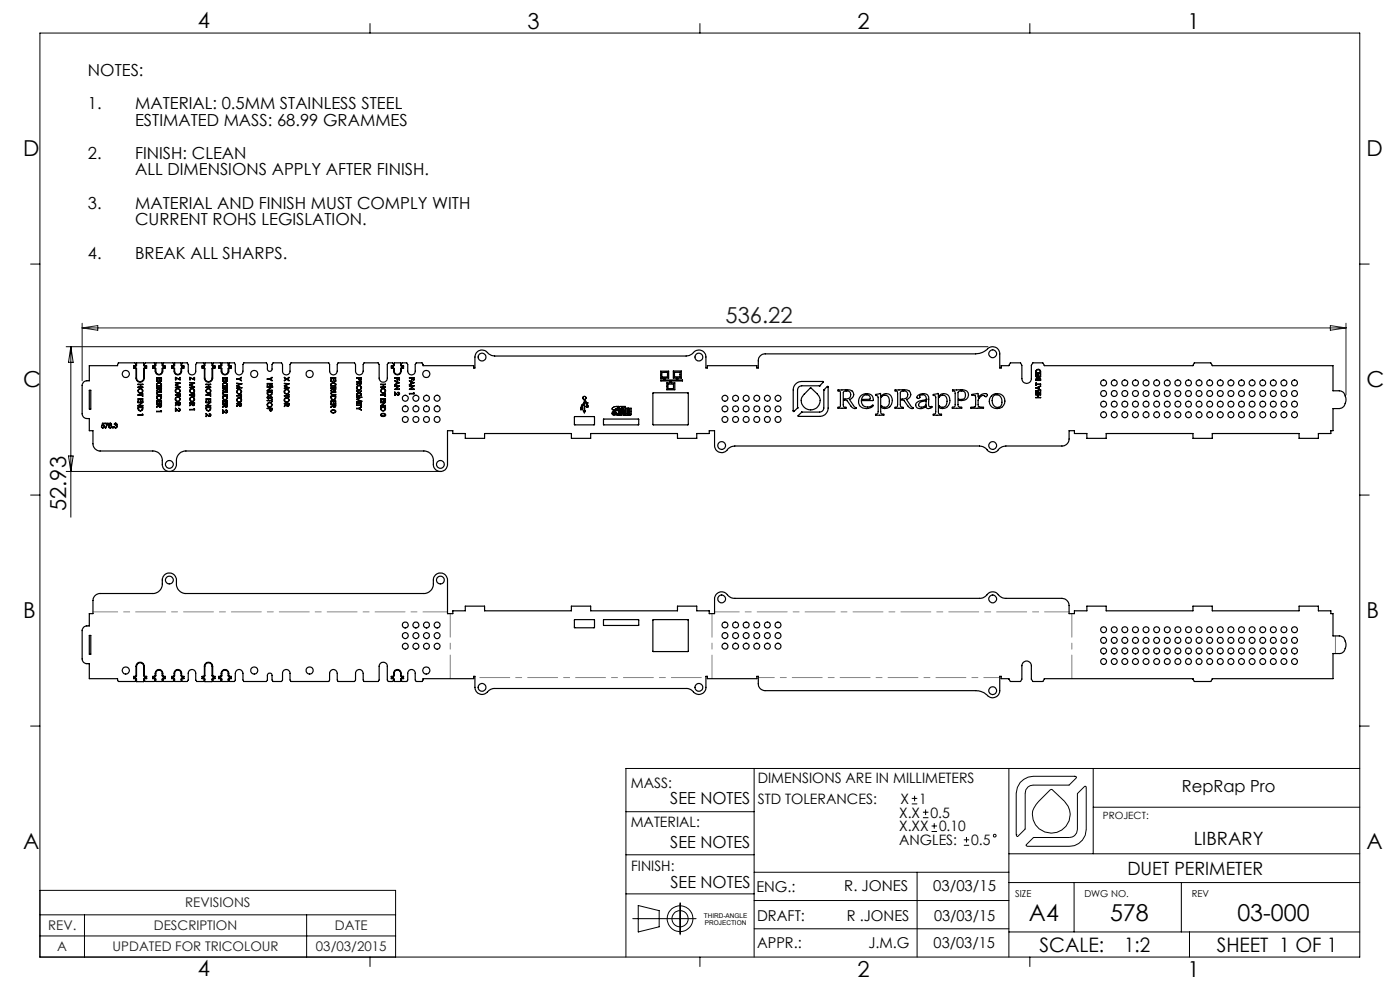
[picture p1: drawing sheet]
<svg xmlns="http://www.w3.org/2000/svg" width="297mm" height="210mm" viewBox="0 0 297 210" stroke-linecap="round" stroke-linejoin="round" font-family="sans-serif">
<g fill="none" stroke="#000" stroke-width=".21">
<path d="M8.5 7h280v196h-280zM78.5 5v2M148.5 5v2M218.5 5v2M6.5 56h2M288.5 56h2M14 73.5h195.6M15 73.5v36.2M15 73.5l.5 3.4h-1zM14.5 96.7h1l-.5 3.3zM6.5 105h2M14 100h79.6"/>
<path d="M288.5 105h2M6.5 154h2M288.5 154h2M132.8 172.2h27.2M160 163v40M193.4 170.5h1.2M193.4 169.4h1.2M194 168.8v1.2M195.8 173.5h1.2M195.8 172.3h1.2M196.4 171.7v1.2M197.6 176.4h1.2"/>
<path d="M197.6 175.2h1.2M198.2 174.6v1.2M204.5 179.3h1.1M204.5 178.1h1.1M205 177.5v1.2M214 163v40M215.6 177h.1M217.7 179.2l1.6-1.5h7.6a1.67 1.67 0 0 0 1.7-1.7v-7.6l1.5-1.6h.2l.1 .2v9a3.6 3.6 0 0 1-3.5 3.5h-8.9l-.3-.1zM220.3 170l2.7-2.5 2.8 2.5a4 4 0 0 1-1.9 6.6 4 4 0 0 1-4.5-5.2zM220.4 170h-.1M227.9 164.7h-8.7a3.7 3.7 0 0 0-3.6 3.6v8.7M227.9 164.7h.4v.3l-1.5 1.5h-7.6a1.67 1.67 0 0 0-1.7 1.8v7.5l-1.6 1.6h-.2l-.1-.4"/>
<path d="M227.9 164.7h.1M231.9 171.2h56.6M231.9 163v18.1M288.5 163h-155.7v40M8.5 188.9h75.4v14.1M8.5 194.1h75.4M8.5 198.5h75.4M17.9 194.1v8.9M65.1 194.1v8.9M132.8 189.6h27.2M132.8 181.3h27.2M134.2 194.9h13.5"/>
<path d="M135.4 192.1l4.4 1.1v3.4l-4.4 1.1zM144.3 191.5v6.8M160 185h54M160 191h54M160 197h54M194.6 185v18M214 197.7h74.5M214 181.1h74.5M214 187.2h74.5M227.9 187.2v10.5M250.6 187.2v10.5M252.3 197.7v5.3"/>
<path d="M78.5 203v2M148.5 203v2M218.5 203v2"/>
<circle cx="211" cy="177.3" r=".3"/>
<circle cx="144.3" cy="194.9" r="1.72"/>
<circle cx="144.3" cy="194.9" r="2.73"/>
</g>
<path d="M17.4 68.6v12.2M17.4 69.6h268.1M17.4 69.6l3.3-.5v1zM282.2 69.1l3.3 .5-3.3 .5zM285.5 68.6v15.2" fill="none" stroke="#191924" stroke-width=".21"/>
<path d="M283.3 134.9v3.7" fill="none" stroke="#808080" stroke-width=".21" stroke-dasharray="6.3 1.3 1.3 1.3"/>
<path d="M95.5 130.2v13.8M151 130.2v13.8M227.4 130.2v13.8" fill="none" stroke="#808080" stroke-width=".21" stroke-dasharray="6.3 1.3 1.3 1.3" stroke-dashoffset="1.4"/>
<path d="M212.1 143.7h-51.2" fill="none" stroke="#808080" stroke-width=".21" stroke-dasharray="6.3 1.3 1.3 1.3" stroke-dashoffset="3"/>
<path d="M19.7 129.8h75.2M151.6 129.8h75.2" fill="none" stroke="#808080" stroke-width=".21" stroke-dasharray="6.3 1.3 1.3 1.3" stroke-dashoffset="1.1"/>
<path d="M149.8 143.7h-49" fill="none" stroke="#808080" stroke-width=".21" stroke-dasharray="6.3 1.3 1.3 1.3" stroke-dashoffset="-1"/>
<g fill="none" stroke="#000" stroke-width=".25">
<path d="M18.9 77.6h6l.2-.6h3.5l.3 .5-.5 .1v.1h.3l.3-.1v-.6h1.5v.6l.6 .1v-.1l-.5-.1 .2-.5h1.9l.2 .5-.5 .1v.1h.4l.2-.1 .1-.6h1.3v.6l.6 .1v-.1l-.5-.1 .2-.5h2l.2 .5-.5 .1v.1h.4l.2-.1v-.6h1.4v.6l.6 .1v-.1l-.5-.1 .2-.5h1l.2 .3v1.4a.79 .79 0 0 0 .8 .8 .79 .79 0 0 0 .8-.8v-1.4l.2-.3h1.4l.3 .5-.5 .1v.1l.6-.1v-.6h1.5v.6l.3 .1h.3v-.1l-.5-.1 .2-.5h1.4l.2 .5-.5 .1v.1l.6-.1 .1-.6h1.3v.6l.3 .1h.3v-.1l-.5-.1 .2-.5h1l.2 .3 .1 1.5a.8 .8 0 0 0 .8 .7 .8 .8 0 0 0 .7-.8v-1.4l.2-.3h4.8l.2 .3 .1 1.3a.47 .47 0 0 0 .6 .2 .47 .47 0 0 0 .3-.5v-1l.2-.3h1.8l.2 .3v1.5a.8 .8 0 0 0 .9 .7 .8 .8 0 0 0 .7-.8v-1.4l.2-.3h8l.2 .3 .1 1.5a.8 .8 0 0 0 .8 .7 .8 .8 0 0 0 .7-.8v-1.4l.2-.3h3.5l.2 .3v1.5a.82 .82 0 0 0 .9 .7 .82 .82 0 0 0 .7-.8v-1.4l.2-.3h3l.2 .3v3.1a.87 .87 0 0 0 1 .7 .87 .87 0 0 0 .8-.9v-2.9l.2-.3h.9l.2 .5-.5 .1v.1l.6-.1v-.6h1.4v.6l.3 .1h.3v-.1l-.5-.1 .2-.5h1l.2 .3v1.4a.79 .79 0 0 0 .8 .8 .79 .79 0 0 0 .8-.8v-1.4l.2-.3h1.2l.2 .6h10.8v.5h.3v-2.5a1.55 1.55 0 0 1 1.3-1.4 1.55 1.55 0 0 1 1.6 .9l1.3 .4h40.8a2.82 2.82 0 0 0 1.7-1 1.47 1.47 0 0 1 2.3 1.2v2.4h.3v-.5h10.4v.5h.4v-1.7a1.45 1.45 0 0 1 1.4-1.3l45-.1a4.8 4.8 0 0 0 2.7-1.3 1.48 1.48 0 0 1 2.1 1.4v3h.3v-.5h1.6l.3-.6h2.2l.3 .5v3a.99 .99 0 0 0 1.1 .8 .99 .99 0 0 0 .9-1v-2.8l.3-.5h2.1l.3 .6h31.6l.3-.6h3.5l.3 .6h25.6v5.3h1.3a1.87 1.87 0 0 1 1.3 2.7 1.29 1.29 0 0 1-1.3 1.1h-1.3v4.7h-.5v.6h-2.6v1h-4.1v-1h-18.4v1h-4.1v-1h-18.4v1h-4.1v-1h-2.7v-.6h-1.1v1.7a1.5 1.5 0 0 1-1.5 1.5h-11.9l-.8 .2-.5 .3a1.63 1.63 0 0 1-1.5 .9 1.63 1.63 0 0 1-1.5-.9l-.7-.4-.6-.1h-51.9l-.8 .2-.7 .4a1.51 1.51 0 0 1-1.7 .7 1.51 1.51 0 0 1-1.1-1.4v-3.1h-1.1v.6h-2.7v1h-4.1v-1h-18.4v1h-4.1v-1h-18.4v1h-4.1v-1h-2.6v-.6h-1.2v7.3a1.51 1.51 0 0 1-1.5 1.3 1.51 1.51 0 0 1-1.5-1.5v-1a1.99 1.99 0 0 0-2-1.8h-50.7a2.07 2.07 0 0 0-1.8 2v1a1.51 1.51 0 0 1-1.6 1.3 1.51 1.51 0 0 1-1.4-1.5v-1a1.99 1.99 0 0 0-2-1.8l-11.7-.1a1.59 1.59 0 0 1-1-1.5v-2.7h-.8v-2.6l-1-.2-.5-.7v-6.3l.5-.7 1-.1zM28.4 78l.6 .1v2.1a.76 .76 0 0 0 .7 .8 .76 .76 0 0 0 .8-.8v-2l.2-.2h.4l-.5 .2v2a.88 .88 0 0 1-.9 .9 .88 .88 0 0 1-.8-.9v-2zM32.4 78l.6 .1 .1 .6a.67 .67 0 0 0 .6 .7 .67 .67 0 0 0 .7-.7v-.6l.6-.1-.5 .2v.5a.81 .81 0 0 1-.8 .8 .81 .81 0 0 1-.8-.8v-.5zM36.4 78l.6 .1v.6a.69 .69 0 0 0 .7 .7 .69 .69 0 0 0 .7-.7v-.6l.6-.1-.4 .1-.1 .6a.79 .79 0 0 1-.8 .8 .79 .79 0 0 1-.8-.8v-.6zM42.9 78l.6 .1v2.1a.76 .76 0 0 0 .7 .8 .76 .76 0 0 0 .8-.8v-2l.2-.2h.4l-.5 .2v2a.88 .88 0 0 1-.9 .9 .88 .88 0 0 1-.8-.9v-2zM46.4 78l.6 .1 .1 .6a.67 .67 0 0 0 .6 .7 .67 .67 0 0 0 .7-.7v-.6l.6-.1-.5 .2v.5a.81 .81 0 0 1-.8 .8 .81 .81 0 0 1-.8-.8v-.5zM83 78l.6 .1v.6a.67 .67 0 0 0 .7 .7 .67 .67 0 0 0 .7-.7v-.6l.6-.1-.5 .2v.5a.79 .79 0 0 1-.8 .8 .79 .79 0 0 1-.8-.8v-.6zM140.2 78.7h1.7v1.5h-.8v.4h2.4v-.4h-.7v-1.5h1.7v1.5h-.7v.4h1v.2h-2.3v.4h.7v1.5h-1.7v-1.5h.7v-.4h-2v-.2h.6v-.4h-.6zM140.4 79h1.2v1h-1.2zM143.1 79h1.2v.9h-1.2zM219.7 79.3l.2 .5h.3v-.5l.1 .5h.4l.1-.5v.6h-1.1zM219.9 78.6a.45 .45 0 0 1 .6-.1 .45 .45 0 0 1 .2 .6h-.8z"/>
<path d="M220 78.4a.58 .58 0 0 1 .7 .1 .58 .58 0 0 1 .1 .7h-1.1l.1-.6zM18.9 82.8h.4v4h-.4zM21.7 89.8h.4l-.3 .1-.1 .2a.33 .33 0 0 1 .5 .2 .33 .33 0 0 1-.3 .5 .33 .33 0 0 1-.4-.3 .27 .27 0 0 0 .4 .2 .27 .27 0 0 0 .1-.3 .27 .27 0 0 0-.4-.1zM22.3 89.8h.6l-.5 1h-.1l.5-.9zM23.1 89.9a.31 .31 0 0 1 .5-.1 .31 .31 0 0 1 0 .5 .31 .31 0 0 1 0 .4 .31 .31 0 0 1-.5-.1 .31 .31 0 0 1 .1-.4zM24.3 89.9a.31 .31 0 0 1 .4-.1 .31 .31 0 0 1 .1 .5 .32 .32 0 0 1-.1 .5 .32 .32 0 0 1-.5-.3 .26 .26 0 0 0 .4 .2 .26 .26 0 0 0 0-.4l-.1-.1 .2-.1a.2 .2 0 0 0-.1-.3 .2 .2 0 0 0-.3 .2zM29.3 86.4h1a.57 .57 0 0 1-.5 .8 .57 .57 0 0 1-.5-.8zM29.3 81.5h1l-.4 .1v.5l.4 .1h-1l.5-.1v-.5zM29.3 83.7h.9l.1-.2v.6l-.1-.3zM29.3 84.6h1v.6l-.1-.5h-.3v.5l-.1-.5h-.4l-.1 .5zM29.3 85.3h1l-.8 .7 .8 .1h-1l.8-.7zM29.3 88h.9v-.2l.1 .3z"/>
<path d="M29.4 86.5h.8a.45 .45 0 0 1-.4 .6 .45 .45 0 0 1-.4-.6zM33.2 82.3h1.1a.41 .41 0 0 1 0 .4 .41 .41 0 0 1-.4 .2l-.2-.4-.5 .4 .5-.5zM33.2 84h1.1a.57 .57 0 0 1-.6 .8 .57 .57 0 0 1-.5-.8zM33.2 85.8h1.1a.38 .38 0 0 1 0 .4 .38 .38 0 0 1-.4 .2l-.2-.3-.5 .3 .5-.4zM33.2 80.1h1.1v.6l-.2-.5h-.3v.5l-.1-.5h-.4l-.1 .5zM33.2 81.8h.9l.2-.2v.5l-.2-.2zM33.2 85h1.1v.6l-.2-.5h-.3v.5l-.1-.5h-.4l-.1 .5zM33.2 87.2h.9v-.1l.2 .2zM33.2 80.8l.6 .3 .5-.3-.5 .4 .5 .3-.5-.3-.6 .3 .5-.3zM33.3 83.2l1-.1-.6 .1a.24 .24 0 0 0-.4 .2 .25 .25 0 0 0 .4 .3h.6l-.6 .1a.35 .35 0 0 1-.4-.2 .35 .35 0 0 1 0-.4zM33.3 84.1h.8a.46 .46 0 0 1-.4 .7 .46 .46 0 0 1-.4-.7zM33.8 82.4h.3l-.1 .4z"/>
<path d="M33.8 85.9h.3l-.1 .4-.2-.1zM37.2 85.4h1a.41 .41 0 0 1-.3 .6l-.2-.3-.5 .4 .5-.5zM37.2 86.6l.4 .4a.26 .26 0 0 0 .3 .1 .26 .26 0 0 0 .2-.3l-.2-.1a.32 .32 0 0 1 .3 .3 .32 .32 0 0 1-.3 .3 .32 .32 0 0 1-.3-.3l-.3-.2-.1 .4zM37.2 80l.9 .5 .1-.4v.5l-.9-.4-.1 .4zM37.2 83.7h.9l.1-.2v.6l-.1-.3zM37.2 81.7h.1M37.2 81.7l.7 .3-.7 .2 1-.1M37.8 85.5h.3l-.1 .5-.2-.1zM38.2 81.2l-1-.1 .7 .2-.7 .4M38.2 81.2v.1M38.2 82.1h.1M38.2 81.3l-.8 .4 .8 .4"/>
<path d="M40.3 85.4h1a.41 .41 0 0 1 0 .4 .41 .41 0 0 1-.4 .2l-.2-.3-.4 .4 .4-.5zM40.3 80l.9 .5 .1-.4v.5l-.9-.4-.1 .4zM40.3 83.7h.9l.1-.2v.6l-.1-.3zM40.3 86.8h.9v-.1l.1 .3zM40.3 81.7h.1M40.3 81.7l.7 .3-.7 .2 1-.1M40.8 85.5h.4l-.2 .5-.2-.2zM41.3 81.2l-1-.1 .7 .2-.7 .4M41.3 81.2v.1M41.3 82.1h.1M41.3 81.3l-.9 .4 .9 .4M43.7 86.4h1a.54 .54 0 0 1-.3 .7 .54 .54 0 0 1-.7-.4z"/>
<path d="M43.7 87.7l.4 .4a.27 .27 0 0 0 .5 .1 .27 .27 0 0 0-.2-.5 .32 .32 0 0 1 .3 .5 .32 .32 0 0 1-.6 0l-.3-.3-.1 .5zM43.7 81.5h1l-.4 .1v.5l.4 .1h-1l.5-.1v-.5zM43.7 84.6h1v.6l-.1-.5h-.3v.5l-.1-.5h-.4l-.1 .5zM43.7 83.7h.9l.1-.2v.6l-.1-.3zM43.7 85.3h1l-.8 .7 .8 .1h-1l.8-.7zM43.8 86.5h.8a.45 .45 0 0 1-.4 .6 .45 .45 0 0 1-.4-.6zM47.2 86.9l.5 .4a.27 .27 0 0 0 .4 .1 .27 .27 0 0 0-.2-.4 .32 .32 0 0 1 .3 .4 .32 .32 0 0 1-.5 .1l-.4-.4-.1 .5zM47.2 82.3h1a.39 .39 0 0 1 .1 .4 .39 .39 0 0 1-.4 .2l-.2-.4-.5 .4 .5-.5zM47.2 84h1a.54 .54 0 0 1-.3 .8 .54 .54 0 0 1-.7-.5zM47.2 85.8h1v.2a.28 .28 0 0 1-.2 .4 .28 .28 0 0 1-.3-.3l-.5 .3 .5-.4zM47.2 85h1v.6l-.1-.5h-.3v.5l-.1-.5h-.4l-.1 .5zM47.2 81.8h.9l.1-.2v.5l-.1-.2z"/>
<path d="M47.2 80.1h1v.6l-.1-.5h-.3v.5l-.1-.5h-.4l-.1 .5zM47.2 80.8l.5 .3 .5-.3-.4 .4 .4 .3-.5-.3-.5 .3 .5-.3zM47.3 83.2l.9-.1-.6 .1a.24 .24 0 0 0-.3 .2 .24 .24 0 0 0 .3 .3l.6 .1-.8-.1-.2-.2zM47.3 84.1h.8a.45 .45 0 0 1-.4 .7 .45 .45 0 0 1-.4-.7zM47.8 85.9h.3l-.1 .4h-.2zM47.8 82.4h.3l-.1 .4h-.2zM50.2 85.6h1a.39 .39 0 0 1 .1 .4 .39 .39 0 0 1-.4 .2l-.2-.3-.5 .3 .5-.4zM50.2 83.9h.9l.1-.2v.5l-.1-.2zM50.2 80.4h.5l.5-.4-.4 .4 .4 .4zM50.8 85.7h.3l-.1 .4h-.2zM51.2 82.3h.1M51.2 81.4h.1"/>
<path d="M51.2 81.4l-1-.1 .7 .2-.7 .3 .7 .4-.7 .2 1-.1M51.2 81.4l-.8 .4 .8 .5M56.7 83.1h1a.57 .57 0 0 1-.5 .8 .57 .57 0 0 1-.5-.8zM56.7 86.6h1a.36 .36 0 0 1 0 .4 .36 .36 0 0 1-.4 .1l-.1-.4zM56.7 81.3h1v.6l-.1-.5h-.3v.5l-.1-.5h-.4l-.1 .5zM56.7 84.9h.9l.1-.2v.5l-.1-.2zM56.7 80.4h.5l.5-.4-.4 .4 .4 .4zM56.7 82.8v.1M56.8 84.1h.1a.19 .19 0 0 0-.1 .3 .19 .19 0 0 0 .2 .1 .39 .39 0 0 1 .3-.3 .39 .39 0 0 1 .4 .1l-.2 .3 .1-.3-.2-.1a.33 .33 0 0 1-.4 .4 .33 .33 0 0 1-.2-.5zM56.8 83.2h.8a.45 .45 0 0 1-.4 .6 .45 .45 0 0 1-.4-.6zM57.3 86.7h.3v.3a.19 .19 0 0 1-.2 .1 .19 .19 0 0 1-.1-.3zM57.7 82.1h.1"/>
<path d="M57.7 82.1h-1l.8 .1-.8 .6M57.7 82.1l-.8 .7 .8 .1h-1M60.3 85.6h1a.4 .4 0 0 1 0 .4 .4 .4 0 0 1-.4 .2l-.1-.3-.5 .3 .5-.4zM60.3 83.9h.9l.1-.2v.5l-.1-.2zM60.3 80l.5 .4 .5-.4-.4 .4 .4 .4-.5-.3-.5 .3 .4-.4zM60.3 81.3l1 .1-.8 .5 .8 .4-1 .1 .7-.2-.7-.3 .7-.4zM60.9 85.7h.3l-.1 .4-.2-.1zM70.2 82.3h1a.41 .41 0 0 1 0 .4 .41 .41 0 0 1-.4 .2l-.1-.4-.5 .4 .5-.5zM70.2 84h1a.57 .57 0 0 1-.5 .8 .57 .57 0 0 1-.5-.8zM70.2 85.8h1a.38 .38 0 0 1 0 .4 .38 .38 0 0 1-.4 .2l-.1-.3-.5 .3 .5-.4zM70.2 85h1v.6l-.1-.5h-.3v.5l-.1-.5h-.4l-.1 .5zM70.2 81.8h.9l.1-.2v.5l-.1-.2z"/>
<path d="M70.2 80.1h1v.6l-.1-.5h-.3v.5l-.1-.5h-.4l-.1 .5zM70.2 80.8l.5 .3 .5-.3-.4 .4 .4 .3-.5-.3-.5 .3 .4-.3zM70.2 83.2l1-.1-.6 .1a.25 .25 0 0 0-.3 .2 .25 .25 0 0 0 .3 .3l.6 .1-.8-.1-.2-.1zM70.3 87a.5 .5 0 0 1 .6-.1 .5 .5 0 0 1 .3 .5 .48 .48 0 0 1-.7 .3 .48 .48 0 0 1-.2-.7zM70.3 84.1h.8a.46 .46 0 0 1-.4 .7 .46 .46 0 0 1-.4-.7zM70.4 87.1a.36 .36 0 0 1 .5-.1 .36 .36 0 0 1 .2 .4l-.1 .1a.36 .36 0 0 1-.5 0 .36 .36 0 0 1-.1-.4zM70.8 85.9h.3l-.1 .4-.2-.1zM70.8 82.4h.3l-.2 .4zM75.7 84.7h.1M75.7 81h1a.35 .35 0 0 1 0 .4 .35 .35 0 0 1-.5 0l-.1-.2-.4 .4 .4-.5zM75.7 80.1h1v.2a.32 .32 0 0 1-.4 .4 .32 .32 0 0 1-.2-.5zM75.7 83.8l1 .1z"/>
<path d="M75.7 85.5h1zM75.7 85.9h.9l.1-.2v.5l-.1-.2zM75.7 82.9l.5 .3 .5-.3-.5 .4 .5 .3-.5-.2-.5 .3 .4-.4zM75.7 84.7l.7 .3-.7 .3 1-.2M75.7 86.6h.4l.6-.3-.5 .3 .5 .4zM76.2 80.2h.4l-.1 .4h-.3zM76.2 81h.4l-.2 .5-.2-.1zM76.7 85.1h.1M76.7 84.3h.1M76.7 84.3l-1-.2 .7 .2-.7 .4M76.7 84.3l-.9 .4 .9 .4M80.8 86.4h1a.53 .53 0 0 1-.3 .7 .53 .53 0 0 1-.7-.4z"/>
<path d="M80.8 81.5h1l-.4 .1v.5l.4 .1h-1l.5-.1v-.5zM80.8 84.6h1v.6l-.1-.5h-.3v.5l-.1-.5h-.4l-.1 .5zM80.8 83.7h.9l.1-.2v.6l-.1-.3zM80.8 85.3h1l-.8 .7 .8 .1h-1l.8-.7zM80.9 86.5h.8a.44 .44 0 0 1-.4 .6 .44 .44 0 0 1-.4-.6zM80.9 87.7a.53 .53 0 0 1 .6-.1 .53 .53 0 0 1 .3 .5 .59 .59 0 0 1-.6 .3 .59 .59 0 0 1-.4-.5zM81 87.8a.39 .39 0 0 1 .5-.1 .39 .39 0 0 1 .2 .5h-.1a.39 .39 0 0 1-.5 .1 .39 .39 0 0 1-.2-.4zM83.7 83.1l.4 .4a.26 .26 0 0 0 .4 .3 .26 .26 0 0 0 .1-.4l-.2-.1a.29 .29 0 0 1 .4 .4 .3 .3 0 0 1-.6 0l-.3-.3-.2 .4zM83.7 80.1h1v.5l-.1-.4h-.3l-.1 .4v-.4zM83.7 80.7l1 .5-1 .5 .4-.3v-.4zM83.7 81.8h1l-.7 .7 .7 .1h-1l.8-.7zM84.2 81l.4 .2-.4 .2z"/>
<path d="M86.9 80.1h.9v.5l-.1-.4h-.3l-.1 .4v-.4zM86.9 83.5l.9-.1v.2zM86.9 80.7l.9 .5-.9 .5 .3-.3v-.4zM86.9 81.8h.9l-.7 .7 .7 .1h-.9l.7-.7zM87.3 81l.4 .2-.4 .2zM121.9 88.4h4.1l.1 1.7h-4.2zM123.4 86v.1M123.4 86h.1M123.7 84.2v.1M123.9 85.6h.1M123.9 85.6l-.5 .4M124.1 85.1h.1"/>
<path d="M124.5 85.5h.1M124.5 85.5l-.4-.3-.1-.5a.36 .36 0 0 0 .2-.6h-.3l-.3 .2 .1 .3 .2 .1v.9M124.5 85.5l.3 .7-.2 .2-.2-.2 .1-.6-.5-.4v2h.2l-.2 .4-.2-.4h.1v-1.5l-.4 .4 .1 .8h-.4l.2-.9M124.6 85.5v.1M128 88.9h7.5v1.2h-7.4zM130 86.5l.5-.3h.8a.37 .37 0 0 1-.5 .4l-.7 .4-.3-.3zM130.1 87.7h.1M130.2 87l.5-.1-.3 .2zM130.6 87l.2-.1 .2 .1v.1zM130.6 86.8h.1M131 86.9v.1M131.2 87.8h.1"/>
<path d="M131.2 87.2h.3v.7l-.3 .2h-.3l-.2-.4 .5 .1zM131.4 86.3l1.2-.1-.1 .3h-.7l.2 .1a.29 .29 0 0 1 .3 .1 .29 .29 0 0 1 0 .3l-1.1 .1v-.2h.8a.54 .54 0 0 1-.6-.6zM131.5 87.2a.46 .46 0 0 1 .7 .1 .46 .46 0 0 1 0 .6 .46 .46 0 0 1-.7 0 .27 .27 0 0 0 .4-.2 .27 .27 0 0 0-.3-.3zM131.8 87.4h.1M132.3 86.7v.1M132.3 87.7v-.6h.3v.6l-.2 .1M132.3 87.7h.1M132.3 87.7l.1 .1M133.2 87.8v-1.2h.2v1.2M133.2 87.8h.1M133.2 87.8h-.2v-1.2h-.3v1.2a.35 .35 0 0 0 .2 .3 .35 .35 0 0 0 .4-.1l.3 .1 .3-.2v-1.3h-.3v1.2h-.2M133.4 87.8h.1"/>
<path d="M138.5 83.4l7.4-.1 .1 6.8h-7.4zM141.7 81.5h1.2v.9h-1.2zM168.3 87.1h.1M169.2 86.5l-.8 .8-.1-.2M169.2 86.5h.1M170.1 87.4h3.8l.5-.2 .4-.6v-3.9l.8-.8 .1 4.7a1.79 1.79 0 0 1-1.8 1.7h-4.5l-.1-.1zM171.9 82.3h.2l1.3 1.3a1.97 1.97 0 0 1 0 2.8 1.97 1.97 0 0 1-2.8 0 1.97 1.97 0 0 1 0-2.8zM173.9 81.8h-3.8l-.6 .2-.3 .7v3.8M173.9 81.8h.1M173.9 81.8l.8-.7-.1-.2h-4.5a1.79 1.79 0 0 0-1.8 1.8v4.4M174.8 82.7h.1M177.8 82.7h1.7v.2l-.4 .1-.2 .3v2.7l.1 .3 .5 .1v.1l-1.7 .1v-.2a.42 .42 0 0 0 .4-.1 .42 .42 0 0 0 .1-.5v-2.3a.54 .54 0 0 0-.5-.6z"/>
<path d="M179.6 82.7a1.07 1.07 0 0 1 1.5 .7 1.07 1.07 0 0 1-.9 1.3l1 1.5 .4 .4a.76 .76 0 0 1-1.1-.5l-.7-1-.7-.2v-.2a1 1 0 0 0 1.1-.3 1 1 0 0 0 .1-1.2l-.7-.3zM182.5 84.1l1-.6h.3v.2a1.36 1.36 0 0 0-.9 2.1 1.36 1.36 0 0 0 2.2 .1l.1 .1a1.71 1.71 0 0 1-1.8 .6 1.71 1.71 0 0 1-1.3-1.4zM183.9 83.5a1.1 1.1 0 0 1 1.2 1.5h-2.2l.1-.3h1.5a.65 .65 0 0 0-.6-1zM185.7 83.7l1-.2 .1 .1v3.7a.5 .5 0 0 0 .7 .6v.2h-1.7l-.1-.2a.61 .61 0 0 0 .6-.6v-3.2l-.5-.2zM187 84a1.35 1.35 0 0 1 1.8-.3 1.35 1.35 0 0 1 .4 1.8 1.43 1.43 0 0 1-2.2 .9v-.4a.96 .96 0 0 0 1.2 .3 .96 .96 0 0 0 .5-1.2 .96 .96 0 0 0-.5-1.2 .96 .96 0 0 0-1.2 .3zM189.9 82.7h1.7v.2l-.4 .1-.2 .3v2.5a.48 .48 0 0 0 .6 .6v.2h-1.7v-.2a.44 .44 0 0 0 .4-.1 .44 .44 0 0 0 .1-.5v-2.3a.59 .59 0 0 0-.5-.6zM191.7 82.7a1.07 1.07 0 0 1 1.5 .7 1.07 1.07 0 0 1-.9 1.3l1 1.5 .4 .4a.76 .76 0 0 1-1.1-.5l-.9-1.2-.6-.1v-.1a1.11 1.11 0 0 0 1.5-1 .74 .74 0 0 0-.9-.8zM194.5 85.4l.7-.4 1.2-.2v.2l-.7 .2a.64 .64 0 0 0-.8 .4 .64 .64 0 0 0 .4 .8l1-.3a.87 .87 0 0 1-1 .6 .78 .78 0 0 1-.9-.4 .78 .78 0 0 1 .1-.9zM194.8 83.8a1.36 1.36 0 0 1 2.2 .6v1.3a.47 .47 0 0 0 .2 .5 .47 .47 0 0 0 .5 0v.1a.77 .77 0 0 1-1.3-.1l.1-1.2a.85 .85 0 0 0-.3-1.1 .85 .85 0 0 0-1.1 .2 .31 .31 0 0 1-.1 .4 .31 .31 0 0 1-.4-.1 .31 .31 0 0 1 0-.4zM196.3 86.1h.1M196.5 84.7h.1M198 83.7l1-.2 .1 3.8a.48 .48 0 0 0 .1 .5 .48 .48 0 0 0 .5 .1v.2h-1.7v-.2a.56 .56 0 0 0 .5-.6v-3.1l-.1-.2-.4-.1z"/>
<path d="M199.2 84a1.37 1.37 0 0 1 1.8-.3 1.37 1.37 0 0 1 .4 1.8 1.49 1.49 0 0 1-2.2 .9v-.4a.98 .98 0 0 0 1.2 .3 .98 .98 0 0 0 .5-1.2 .96 .96 0 0 0-.3-1.1 .96 .96 0 0 0-1.1 0l-.3 .3zM199.2 84.3h.1M202.1 82.7h1.8v.2l-.6 .2-.1 .2v2.5a.64 .64 0 0 0 .8 .6v.2h-2v-.2l.4-.1 .2-.3v-2.5a.59 .59 0 0 0-.5-.6zM204 82.7a1.15 1.15 0 0 1 1.5 1 1.15 1.15 0 0 1-1.3 1.2h-.9v-.2a1.02 1.02 0 0 0 1.4-.3 1.02 1.02 0 0 0-.2-1.3l-.5-.2zM206.2 83.7l1.2-.2 .1 .7a1.57 1.57 0 0 1 1.9-.6 .34 .34 0 0 1-.1 .5 .34 .34 0 0 1-.5-.1l-.1-.1a1.27 1.27 0 0 0-1.2 1v.9a.55 .55 0 0 0 .2 .6 .55 .55 0 0 0 .7 0h.2v.2h-2.6v-.2h.4a.45 .45 0 0 0 .5-.1 .45 .45 0 0 0 .1-.5v-1.5a.61 .61 0 0 0-.8-.5zM210.3 84l.8-.5h.2v.2a1.39 1.39 0 0 0-.4 2.4l.7 .3v.3a1.57 1.57 0 0 1-1.6-.9 1.57 1.57 0 0 1 .3-1.8zM211.5 83.5a1.58 1.58 0 0 1 1.7 1.4 1.58 1.58 0 0 1-1.4 1.7v-.2a1.32 1.32 0 0 0 .6-2.1l-.4-.4-.5-.2zM219.7 82.3h.1M219.7 83.7h1.1l-.5 .1v.5l.5 .1h-1.1l.5-.1v-.5zM219.7 81.2l.2 .2 .9 .2h-.9l-.2 .2zM219.7 82.9l.2 .5h.3v-.5l.1 .5h.4l.1-.5v.6h-1.1zM219.7 82.3l1.1-.5-.4 .3v.4l.4 .3z"/>
<path d="M219.8 80.2h.3l.1 .1a.29 .29 0 0 1 .3-.2 .29 .29 0 0 1 .3 .3v.3h-1.1zM219.9 80.3h.2l.1 .3h-.3zM220 82.3l.3-.2v.4zM220.3 80.2a.24 .24 0 0 1 .4 .1 .24 .24 0 0 1 0 .3h-.4zM18.9 134.8h.4v4h-.4zM20.1 126.4l1-.5h11.3a2.04 2.04 0 0 0 2-2v-1a1.51 1.51 0 0 1 1.6-1.3 1.51 1.51 0 0 1 1.4 1.4v1.1a2.07 2.07 0 0 0 2 1.8h50.7a2.07 2.07 0 0 0 1.8-2v-1a1.51 1.51 0 0 1 1.6-1.3 1.51 1.51 0 0 1 1.4 1.4v7.2h1.2v-.6h2.6v-1h4.1v1h18.4v-1h4.1v1h18.4v-1h4.1v1h2.7v.6h1.1v-3.3a1.56 1.56 0 0 1 1.3-1.4 1.56 1.56 0 0 1 1.7 .9l.5 .4 .6 .1h52.1a2.52 2.52 0 0 0 2-1.1l.6-.3a2.09 2.09 0 0 1 1.8 1.1l1 .3 12.3 .1a1.52 1.52 0 0 1 1.3 1.4v1.8h1.1v-.6h2.7v-1h4.1v1h18.4v-1h4.1v1h18.4v-1h4.1v1h2.6v.6h.5v4.7h1.3a1.87 1.87 0 0 1 1.3 2.7 1.22 1.22 0 0 1-1.3 1h-1.3v5.4h-25.6l-.3 .6h-3.5l-.3-.6h-31.6l-.3 .6h-2.1l-.3-.5v-2.9a1.01 1.01 0 0 0-1-1 1.01 1.01 0 0 0-1 1v2.9l-.3 .5h-2.2l-.3-.6h-1.6v-.5h-.3v3.2a1.61 1.61 0 0 1-1.3 1.3 1.61 1.61 0 0 1-1.7-.8 3.4 3.4 0 0 0-2.1-.7h-44.8a1.45 1.45 0 0 1-1.3-1.5v-1.5h-.4v.5h-10.4v-.5h-.3v2.5a1.58 1.58 0 0 1-1.3 1.3 1.58 1.58 0 0 1-1.7-.8l-1-.5h-41.1a3.7 3.7 0 0 0-1.8 1.2 1.52 1.52 0 0 1-2.1-1.4v-2.3h-.3v.5h-10.8l-.2 .6h-1.2l-.2-.4v-1.5a.8 .8 0 0 0-.9-.7 .8 .8 0 0 0-.7 .8v1.4l-.2 .4h-1l-.2-.5 .5-.1v-.2l-.5 .1-.1 .7h-1.4v-.5l-.2-.3h-.4v.2h.5l-.2 .6h-.9l-.2-.4v-3a.87 .87 0 0 0-1-.7 .87 .87 0 0 0-.8 .8v2.9l-.2 .4h-3l-.2-.4v-1.5a.8 .8 0 0 0-.8-.7 .8 .8 0 0 0-.8 .8v1.4l-.2 .4h-3.5l-.2-.4v-1.5a.8 .8 0 0 0-.9-.7 .8 .8 0 0 0-.7 .8v1.4l-.2 .4h-8l-.2-.4v-1.5a.8 .8 0 0 0-.8-.7 .8 .8 0 0 0-.8 .8v1.4l-.2 .4h-1.8l-.2-.4v-1a.5 .5 0 0 0-.5-.4 .5 .5 0 0 0-.5 .5v.9l-.2 .4h-4.8l-.2-.4v-1.5a.8 .8 0 0 0-.9-.7 .8 .8 0 0 0-.7 .8v1.4l-.2 .4h-1l-.2-.6h.5v-.2l-.5 .1-.1 .7h-1.3v-.6l-.3-.2h-.4v.2h.5l-.2 .6h-1.4l-.2-.6h.5v-.2h-.4l-.2 .2v.6h-1.5v-.6l-.2-.2h-.4v.2h.5l-.3 .6h-1.4l-.2-.4v-1.5a.8 .8 0 0 0-.8-.7 .8 .8 0 0 0-.8 .8v1.4l-.2 .4h-1l-.2-.6h.5v-.2l-.5 .1-.1 .7h-1.4v-.6l-.2-.2h-.4v.2l.5 .1-.2 .5h-2l-.2-.6h.5v-.2l-.5 .1-.1 .7h-1.3v-.6l-.3-.2h-.4v.2h.5l-.2 .6h-1.9l-.2-.6h.5v-.2h-.4l-.2 .2v.6h-1.5v-.6l-.2-.2h-.4v.2h.5l-.3 .6h-3.5l-.2-.6h-6v-3.2l-1-.2-.5-.7v-6.3l.5-.7 1-.1v-2.6h.8l.1-3.2zM121.9 131.5l4.2-.1v1.7l-4.2 .1zM128 131.5l7.5-.1v1.2l-7.4 .1zM138.5 131.5l7.5-.1v6.8h-7.5zM29.1 140.7l.1-.1a.89 .89 0 0 1 1.4 .7v2.1l.5 .2h-.4l-.2-.2v-2.1a.76 .76 0 0 0-.8-.7 .76 .76 0 0 0-.7 .7v2.1l-.2 .2h-.4l.5-.2v-2.2zM33.2 142.3a.8 .8 0 0 1 .8-.2 .8 .8 0 0 1 .5 .7v.6l.5 .2-.5-.1-.1-.7a.67 .67 0 0 0-.7-.6 .67 .67 0 0 0-.6 .6l-.1 .7-.6 .1 .5-.2v-.6zM37.1 142.3a.8 .8 0 0 1 .9-.2 .8 .8 0 0 1 .5 .7v.6l.5 .2-.5-.1-.1-.7a.69 .69 0 0 0-.7-.6 .69 .69 0 0 0-.7 .6v.7l-.6 .1 .5-.2v-.7z"/>
<path d="M43.6 140.7l.1-.1a.89 .89 0 0 1 1.4 .7v2.1l.5 .2h-.4l-.2-.2v-2.1a.76 .76 0 0 0-.8-.7 .76 .76 0 0 0-.7 .7v2.1l-.2 .2h-.4l.5-.2v-2.2zM47.2 142.3a.8 .8 0 0 1 .8-.2 .8 .8 0 0 1 .5 .7v.6l.5 .2-.6-.1v-.7a.67 .67 0 0 0-.7-.6 .67 .67 0 0 0-.6 .6l-.1 .7-.6 .1 .5-.2 .1-.8zM83.8 142.2l.1-.1a.79 .79 0 0 1 1.2 .7v.6l.5 .2-.6-.1v-.7a.67 .67 0 0 0-.7-.6 .67 .67 0 0 0-.7 .6v.7l-.6 .1 .5-.2v-.7z"/>
<circle cx="26.7" cy="79.3" r=".75"/>
<circle cx="53.9" cy="79.3" r=".75"/>
<circle cx="65.7" cy="79.3" r=".75"/>
<circle cx="90.4" cy="79.3" r=".75"/>
<circle cx="102.3" cy="75.7" r=".83"/>
<circle cx="148.3" cy="75.7" r=".83"/>
<circle cx="210.6" cy="75" r=".82"/>
<circle cx="23.4" cy="90.5" r=".24"/>
<circle cx="23.4" cy="90" r=".19"/>
<circle cx="24" cy="90.7" r=".1"/>
<circle cx="29.8" cy="82.9" r=".43"/>
<circle cx="29.8" cy="82.9" r=".53"/>
<circle cx="35.9" cy="98.5" r=".82"/>
<circle cx="37.7" cy="82.9" r=".42"/>
<circle cx="37.7" cy="84.7" r=".53"/>
<circle cx="37.7" cy="82.9" r=".53"/>
<circle cx="37.7" cy="84.7" r=".43"/>
<circle cx="40.8" cy="82.9" r=".54"/>
<circle cx="40.8" cy="84.7" r=".54"/>
<circle cx="40.8" cy="82.9" r=".43"/>
<circle cx="40.8" cy="84.7" r=".44"/>
<circle cx="44.2" cy="82.9" r=".53"/>
<circle cx="44.2" cy="82.9" r=".43"/>
<circle cx="50.7" cy="83.1" r=".53"/>
<circle cx="50.7" cy="84.9" r=".53"/>
<circle cx="50.7" cy="83.1" r=".43"/>
<circle cx="50.7" cy="84.8" r=".43"/>
<circle cx="57.2" cy="85.9" r=".54"/>
<circle cx="57.2" cy="85.9" r=".43"/>
<circle cx="60.8" cy="83.1" r=".42"/>
<circle cx="60.8" cy="83.1" r=".53"/>
<circle cx="60.8" cy="84.8" r=".53"/>
<circle cx="60.8" cy="84.9" r=".43"/>
<circle cx="76.2" cy="82.3" r=".52"/>
<circle cx="76.2" cy="82.3" r=".44"/>
<circle cx="81.3" cy="82.9" r=".53"/>
<circle cx="81.3" cy="82.9" r=".43"/>
<circle cx="86" cy="84.5" r=".63"/>
<circle cx="86" cy="89" r=".62"/>
<circle cx="86" cy="86.7" r=".62"/>
<circle cx="88.2" cy="84.5" r=".63"/>
<circle cx="88.2" cy="89" r=".62"/>
<circle cx="88.2" cy="86.7" r=".62"/>
<circle cx="90.5" cy="84.5" r=".63"/>
<circle cx="90.5" cy="89" r=".62"/>
<circle cx="90.5" cy="86.7" r=".62"/>
<circle cx="92.7" cy="84.5" r=".63"/>
<circle cx="92.7" cy="89" r=".62"/>
<circle cx="92.7" cy="86.7" r=".62"/>
<circle cx="93.4" cy="98.5" r=".83"/>
<circle cx="130.3" cy="87.6" r=".2"/>
<circle cx="130.3" cy="87.6" r=".44"/>
<circle cx="132.5" cy="87.9" r=".15"/>
<circle cx="153.1" cy="94.5" r=".83"/>
<circle cx="153.8" cy="89" r=".62"/>
<circle cx="153.8" cy="86.7" r=".62"/>
<circle cx="153.8" cy="84.5" r=".63"/>
<circle cx="156" cy="89" r=".62"/>
<circle cx="156" cy="86.7" r=".62"/>
<circle cx="156" cy="84.5" r=".63"/>
<circle cx="158.3" cy="89" r=".62"/>
<circle cx="158.3" cy="86.7" r=".62"/>
<circle cx="158.3" cy="84.5" r=".63"/>
<circle cx="160.6" cy="89" r=".62"/>
<circle cx="160.6" cy="86.7" r=".62"/>
<circle cx="160.6" cy="84.5" r=".63"/>
<circle cx="162.8" cy="89" r=".62"/>
<circle cx="162.8" cy="86.7" r=".62"/>
<circle cx="162.8" cy="84.5" r=".63"/>
<circle cx="165" cy="89" r=".62"/>
<circle cx="165" cy="86.7" r=".62"/>
<circle cx="165" cy="84.5" r=".63"/>
<circle cx="210.6" cy="94.5" r=".82"/>
<circle cx="234.1" cy="85.7" r=".62"/>
<circle cx="234.1" cy="83.5" r=".62"/>
<circle cx="234.1" cy="88" r=".63"/>
<circle cx="234.1" cy="81.2" r=".63"/>
<circle cx="236.4" cy="85.7" r=".62"/>
<circle cx="236.4" cy="83.5" r=".62"/>
<circle cx="236.4" cy="88" r=".63"/>
<circle cx="236.4" cy="81.2" r=".63"/>
<circle cx="238.6" cy="85.7" r=".62"/>
<circle cx="238.6" cy="83.5" r=".62"/>
<circle cx="238.6" cy="88" r=".63"/>
<circle cx="238.6" cy="81.2" r=".63"/>
<circle cx="240.9" cy="85.7" r=".62"/>
<circle cx="240.9" cy="83.5" r=".62"/>
<circle cx="240.9" cy="88" r=".63"/>
<circle cx="240.9" cy="81.2" r=".63"/>
<circle cx="243.1" cy="85.7" r=".63"/>
<circle cx="243.1" cy="83.5" r=".63"/>
<circle cx="243.1" cy="88" r=".64"/>
<circle cx="243.1" cy="81.2" r=".64"/>
<circle cx="245.4" cy="85.7" r=".62"/>
<circle cx="245.4" cy="83.5" r=".62"/>
<circle cx="245.4" cy="88" r=".63"/>
<circle cx="245.4" cy="81.2" r=".63"/>
<circle cx="247.6" cy="85.7" r=".62"/>
<circle cx="247.6" cy="83.5" r=".62"/>
<circle cx="247.6" cy="88" r=".63"/>
<circle cx="247.6" cy="81.2" r=".63"/>
<circle cx="249.9" cy="85.7" r=".62"/>
<circle cx="249.9" cy="83.5" r=".62"/>
<circle cx="249.9" cy="88" r=".63"/>
<circle cx="249.9" cy="81.2" r=".63"/>
<circle cx="252.1" cy="85.7" r=".62"/>
<circle cx="252.1" cy="83.5" r=".62"/>
<circle cx="252.1" cy="88" r=".63"/>
<circle cx="252.1" cy="81.2" r=".63"/>
<circle cx="254.4" cy="85.7" r=".62"/>
<circle cx="254.4" cy="83.5" r=".62"/>
<circle cx="254.4" cy="88" r=".63"/>
<circle cx="254.4" cy="81.2" r=".63"/>
<circle cx="256.6" cy="85.7" r=".62"/>
<circle cx="256.6" cy="83.5" r=".62"/>
<circle cx="256.6" cy="88" r=".63"/>
<circle cx="256.6" cy="81.2" r=".63"/>
<circle cx="258.9" cy="85.7" r=".62"/>
<circle cx="258.9" cy="83.5" r=".62"/>
<circle cx="258.9" cy="88" r=".63"/>
<circle cx="258.9" cy="81.2" r=".63"/>
<circle cx="261.1" cy="85.7" r=".62"/>
<circle cx="261.1" cy="83.5" r=".62"/>
<circle cx="261.1" cy="88" r=".63"/>
<circle cx="261.1" cy="81.2" r=".63"/>
<circle cx="263.4" cy="85.7" r=".63"/>
<circle cx="263.4" cy="83.5" r=".63"/>
<circle cx="263.4" cy="88" r=".64"/>
<circle cx="263.4" cy="81.2" r=".64"/>
<circle cx="265.6" cy="85.7" r=".62"/>
<circle cx="265.6" cy="83.5" r=".62"/>
<circle cx="265.6" cy="88" r=".63"/>
<circle cx="265.6" cy="81.2" r=".63"/>
<circle cx="267.9" cy="85.7" r=".62"/>
<circle cx="267.9" cy="83.5" r=".62"/>
<circle cx="267.9" cy="88" r=".63"/>
<circle cx="267.9" cy="81.2" r=".63"/>
<circle cx="270.1" cy="85.7" r=".62"/>
<circle cx="270.1" cy="83.5" r=".62"/>
<circle cx="270.1" cy="88" r=".63"/>
<circle cx="270.1" cy="81.2" r=".63"/>
<circle cx="272.4" cy="85.7" r=".62"/>
<circle cx="272.4" cy="83.5" r=".62"/>
<circle cx="272.4" cy="88" r=".63"/>
<circle cx="272.4" cy="81.2" r=".63"/>
<circle cx="274.6" cy="85.7" r=".62"/>
<circle cx="274.6" cy="83.5" r=".62"/>
<circle cx="274.6" cy="88" r=".63"/>
<circle cx="274.6" cy="81.2" r=".63"/>
<circle cx="35.9" cy="123" r=".82"/>
<circle cx="86" cy="134.8" r=".63"/>
<circle cx="86" cy="137.1" r=".63"/>
<circle cx="86" cy="132.6" r=".62"/>
<circle cx="88.2" cy="134.8" r=".63"/>
<circle cx="88.2" cy="137.1" r=".63"/>
<circle cx="88.2" cy="132.6" r=".62"/>
<circle cx="90.5" cy="134.8" r=".63"/>
<circle cx="90.5" cy="137.1" r=".63"/>
<circle cx="90.5" cy="132.6" r=".62"/>
<circle cx="92.7" cy="134.8" r=".63"/>
<circle cx="92.7" cy="137.1" r=".63"/>
<circle cx="92.7" cy="132.6" r=".62"/>
<circle cx="93.4" cy="123" r=".83"/>
<circle cx="153.1" cy="127" r=".83"/>
<circle cx="153.8" cy="132.6" r=".62"/>
<circle cx="153.8" cy="134.8" r=".63"/>
<circle cx="153.8" cy="137.1" r=".63"/>
<circle cx="156" cy="132.6" r=".62"/>
<circle cx="156" cy="134.8" r=".63"/>
<circle cx="156" cy="137.1" r=".63"/>
<circle cx="158.3" cy="132.6" r=".62"/>
<circle cx="158.3" cy="134.8" r=".63"/>
<circle cx="158.3" cy="137.1" r=".63"/>
<circle cx="160.6" cy="132.6" r=".62"/>
<circle cx="160.6" cy="134.8" r=".63"/>
<circle cx="160.6" cy="137.1" r=".63"/>
<circle cx="162.8" cy="132.6" r=".62"/>
<circle cx="162.8" cy="134.8" r=".63"/>
<circle cx="162.8" cy="137.1" r=".63"/>
<circle cx="165" cy="132.6" r=".62"/>
<circle cx="165" cy="134.8" r=".63"/>
<circle cx="165" cy="137.1" r=".63"/>
<circle cx="210.6" cy="127" r=".82"/>
<circle cx="234.1" cy="135.8" r=".62"/>
<circle cx="234.1" cy="133.6" r=".62"/>
<circle cx="234.1" cy="138.1" r=".63"/>
<circle cx="236.4" cy="135.8" r=".62"/>
<circle cx="236.4" cy="133.6" r=".62"/>
<circle cx="236.4" cy="138.1" r=".63"/>
<circle cx="238.6" cy="135.8" r=".62"/>
<circle cx="238.6" cy="133.6" r=".62"/>
<circle cx="238.6" cy="138.1" r=".63"/>
<circle cx="240.9" cy="135.8" r=".62"/>
<circle cx="240.9" cy="133.6" r=".62"/>
<circle cx="240.9" cy="138.1" r=".63"/>
<circle cx="243.1" cy="135.8" r=".63"/>
<circle cx="243.1" cy="133.6" r=".63"/>
<circle cx="243.1" cy="138.1" r=".64"/>
<circle cx="245.4" cy="135.8" r=".62"/>
<circle cx="245.4" cy="133.6" r=".62"/>
<circle cx="245.4" cy="138.1" r=".63"/>
<circle cx="247.6" cy="135.8" r=".62"/>
<circle cx="247.6" cy="133.6" r=".62"/>
<circle cx="247.6" cy="138.1" r=".63"/>
<circle cx="249.9" cy="135.8" r=".62"/>
<circle cx="249.9" cy="133.6" r=".62"/>
<circle cx="249.9" cy="138.1" r=".63"/>
<circle cx="252.1" cy="135.8" r=".62"/>
<circle cx="252.1" cy="133.6" r=".62"/>
<circle cx="252.1" cy="138.1" r=".63"/>
<circle cx="254.4" cy="135.8" r=".62"/>
<circle cx="254.4" cy="133.6" r=".62"/>
<circle cx="254.4" cy="138.1" r=".63"/>
<circle cx="256.6" cy="135.8" r=".62"/>
<circle cx="256.6" cy="133.6" r=".62"/>
<circle cx="256.6" cy="138.1" r=".63"/>
<circle cx="258.9" cy="135.8" r=".62"/>
<circle cx="258.9" cy="133.6" r=".62"/>
<circle cx="258.9" cy="138.1" r=".63"/>
<circle cx="261.1" cy="135.8" r=".62"/>
<circle cx="261.1" cy="133.6" r=".62"/>
<circle cx="261.1" cy="138.1" r=".63"/>
<circle cx="263.4" cy="135.8" r=".63"/>
<circle cx="263.4" cy="133.6" r=".63"/>
<circle cx="263.4" cy="138.1" r=".64"/>
<circle cx="265.6" cy="135.8" r=".62"/>
<circle cx="265.6" cy="133.6" r=".62"/>
<circle cx="265.6" cy="138.1" r=".63"/>
<circle cx="267.9" cy="135.8" r=".62"/>
<circle cx="267.9" cy="133.6" r=".62"/>
<circle cx="267.9" cy="138.1" r=".63"/>
<circle cx="270.1" cy="135.8" r=".62"/>
<circle cx="270.1" cy="133.6" r=".62"/>
<circle cx="270.1" cy="138.1" r=".63"/>
<circle cx="272.4" cy="135.8" r=".62"/>
<circle cx="272.4" cy="133.6" r=".62"/>
<circle cx="272.4" cy="138.1" r=".63"/>
<circle cx="274.6" cy="135.8" r=".62"/>
<circle cx="274.6" cy="133.6" r=".62"/>
<circle cx="274.6" cy="138.1" r=".63"/>
<circle cx="26.7" cy="142.2" r=".75"/>
<circle cx="53.9" cy="142.2" r=".76"/>
<circle cx="65.7" cy="142.2" r=".76"/>
<circle cx="90.4" cy="142.2" r=".75"/>
<circle cx="102.2" cy="145.8" r=".82"/>
<circle cx="148.2" cy="145.8" r=".82"/>
<circle cx="210.6" cy="146.5" r=".82"/>
<circle cx="234.1" cy="140.3" r=".63"/>
<circle cx="236.4" cy="140.3" r=".63"/>
<circle cx="238.6" cy="140.3" r=".63"/>
<circle cx="240.9" cy="140.3" r=".63"/>
<circle cx="243.1" cy="140.3" r=".64"/>
<circle cx="245.4" cy="140.3" r=".63"/>
<circle cx="247.6" cy="140.3" r=".63"/>
<circle cx="249.9" cy="140.3" r=".63"/>
<circle cx="252.1" cy="140.3" r=".63"/>
<circle cx="254.4" cy="140.3" r=".63"/>
<circle cx="256.6" cy="140.3" r=".63"/>
<circle cx="258.9" cy="140.3" r=".63"/>
<circle cx="261.1" cy="140.3" r=".63"/>
<circle cx="263.4" cy="140.3" r=".64"/>
<circle cx="265.6" cy="140.3" r=".63"/>
<circle cx="267.9" cy="140.3" r=".63"/>
<circle cx="270.1" cy="140.3" r=".63"/>
<circle cx="272.4" cy="140.3" r=".63"/>
<circle cx="274.6" cy="140.3" r=".63"/>
</g>
<g font-size="4.9">
<text x="218.3" y="195.3">A4</text>
<text x="235.5" y="195.3">578</text>
<text x="262.5" y="195.3">03-000</text>
</g>
<g font-size="4.7">
<text x="41.9" y="6">4</text>
<text x="111.9" y="6.2">3</text>
<text x="181.9" y="6.2">2</text>
<text x="251.9" y="6.2">1</text>
<text x="4.9" y="33.1">D</text>
<text x="289.9" y="33.1">D</text>
<text x="4.9" y="82.1">C</text>
<text x="289.9" y="82.1">C</text>
<text x="14" y="108.4" transform="rotate(-90 14 108.4)">52.93</text>
<text x="4.9" y="131.1">B</text>
<text x="289.9" y="131.1">B</text>
<text x="4.9" y="180.1">A</text>
<text x="289.9" y="180.1">A</text>
<text x="41.9" y="207">4</text>
<text x="181.9" y="207.2">2</text>
<text x="251.9" y="207.2">1</text>
</g>
<text font-size="4.7" fill="#191924" x="153.9" y="68.5">536.22</text>
<g font-size="4.2">
<text x="220.5" y="201.9">SCALE:</text>
<text x="238.5" y="202">1:2</text>
<text x="258.1" y="202">SHEET 1 OF 1</text>
</g>
<g font-size="3.9">
<text x="253.3" y="179.3">LIBRARY</text>
<text x="239.2" y="185.6">DUET PERIMETER</text>
</g>
<g font-size="3.5">
<text x="18.7" y="16">NOTES:</text>
<text x="18.7" y="23.1">1.</text>
<text x="28.7" y="23.1">MATERIAL: 0.5MM STAINLESS STEEL</text>
<text x="28.7" y="26.6">ESTIMATED MASS: 68.99 GRAMMES</text>
<text x="18.7" y="33.7">2.</text>
<text x="28.7" y="33.7">FINISH: CLEAN</text>
<text x="28.7" y="37.2">ALL DIMENSIONS APPLY AFTER FINISH.</text>
<text x="18.7" y="44.3">3.</text>
<text x="28.7" y="44.3">MATERIAL AND FINISH MUST COMPLY WITH</text>
<text x="28.7" y="47.8">CURRENT ROHS LEGISLATION.</text>
<text x="18.7" y="54.9">4.</text>
<text x="28.7" y="54.9">BREAK ALL SHARPS.</text>
<text x="250.7" y="167.9">RepRap Pro</text>
<text x="142.2" y="170.5">SEE NOTES</text>
<text x="142.2" y="179.9">SEE NOTES</text>
<text x="142.3" y="188.3">SEE NOTES</text>
</g>
<g font-size="3.2">
<text x="160.5" y="189.2">ENG.:</text>
<text x="179.1" y="188.9">R. JONES</text>
<text x="198" y="188.9">03/03/15</text>
<text x="160.6" y="195.3">DRAFT:</text>
<text x="179.7" y="195.3">R .JONES</text>
<text x="198.1" y="195.3">03/03/15</text>
<text x="160.6" y="201.2">APPR.:</text>
<text x="184.2" y="201.2">J.M.G</text>
<text x="198.1" y="201.2">03/03/15</text>
</g>
<g font-size="3">
<text x="133.8" y="167">MASS:</text>
<text x="160.8" y="166.2">DIMENSIONS ARE IN MILLIMETERS</text>
<text x="160.8" y="170.5">STD TOLERANCES:</text>
<text x="190.8" y="173.4">X.X</text>
<text x="191" y="170.5">X</text>
<text x="195" y="170.5">1</text>
<text x="197.4" y="173.4">0.5</text>
<text x="133.8" y="175.5">MATERIAL:</text>
<text x="190.8" y="176.3">X.XX</text>
<text x="190.8" y="179.3">ANGLES:</text>
<text x="199.2" y="176.3">0.10</text>
<text x="206" y="179.3">0.5</text>
<text x="133.9" y="184.8">FINISH:</text>
</g>
<g font-size="2.8" fill="#191924">
<text x="10.2" y="197.3">REV.</text>
<text x="32.6" y="197.3">DESCRIPTION</text>
<text x="39.3" y="192.5">REVISIONS</text>
<text x="71.1" y="197.3">DATE</text>
<text x="12.2" y="201.8">A</text>
<text x="23.9" y="201.8">UPDATED FOR TRICOLOUR</text>
<text x="67" y="201.8">03/03/2015</text>
</g>
<text font-size="2.1" x="234" y="173.8">PROJECT:</text>
<g font-size="2">
<text x="215.4" y="190.4">SIZE</text>
<text x="230" y="190.4">DWG NO.</text>
<text x="252.8" y="190.4">REV</text>
</g>
<g font-size="1.4">
<text x="149.3" y="194.7">THIRD-ANGLE</text>
<text x="149.5" y="196.2">PROJECTION</text>
</g>
</svg>
